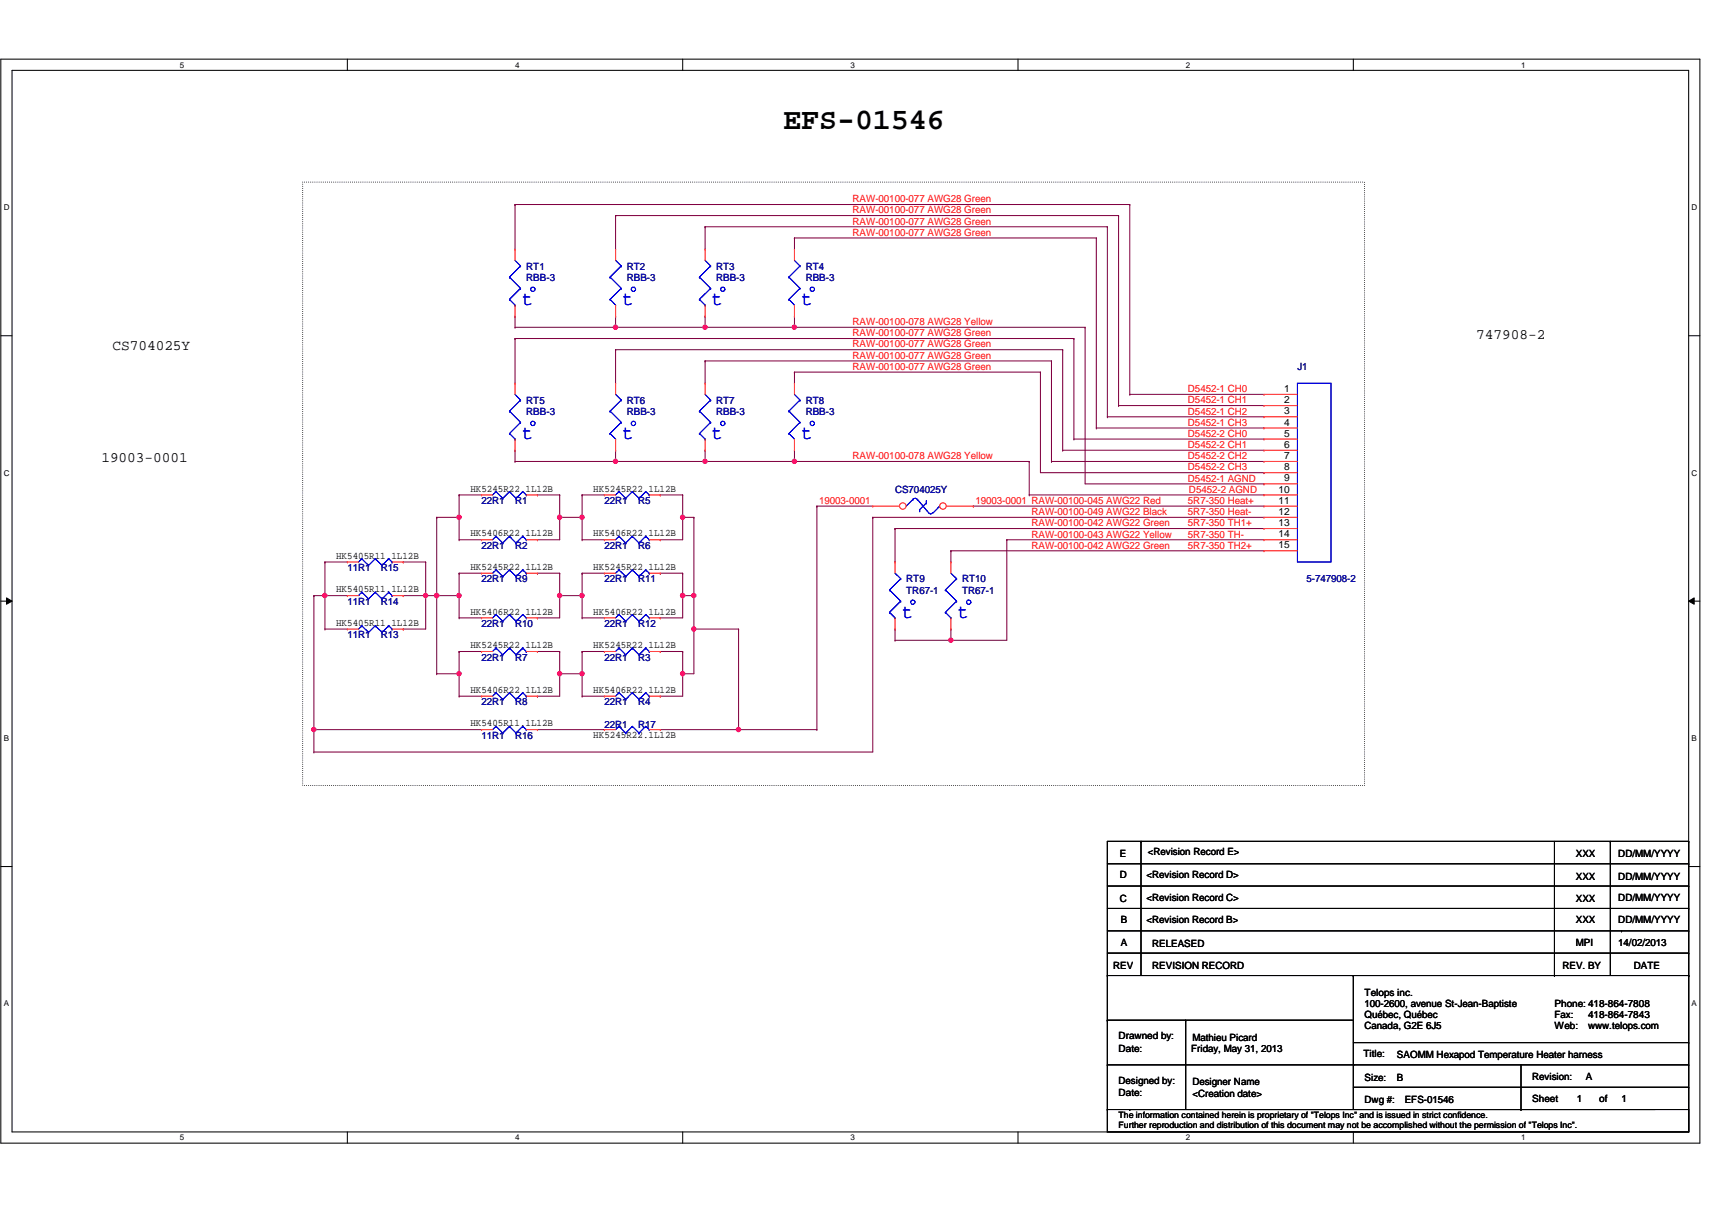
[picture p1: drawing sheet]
<svg xmlns="http://www.w3.org/2000/svg" width="420mm" height="297mm" viewBox="0 0 420 297" stroke-linecap="round" stroke-linejoin="round" font-family="sans-serif">
<path d="M.2 14.5h417v266.1h-417zM3 17.3h411.4v260.6h-411.4z" fill="none" stroke="#000" stroke-width=".25"/>
<g fill="#fff">
<path d="M44.1 14.8h1.1v2.2h-1.1z"/>
<path d="M44.1 278.2h1.1v2.2h-1.1z"/>
</g>
<path d="M85.2 14.5v2.8M85.2 277.9v2.7" fill="none" stroke="#000" stroke-width=".25"/>
<g fill="#fff">
<path d="M126.4 14.8h1.1v2.2h-1.1z"/>
<path d="M126.4 278.2h1.1v2.2h-1.1z"/>
</g>
<path d="M167.5 14.5v2.8M167.5 277.9v2.7" fill="none" stroke="#000" stroke-width=".25"/>
<g fill="#fff">
<path d="M208.7 14.8h1.1v2.2h-1.1z"/>
<path d="M208.7 278.2h1.1v2.2h-1.1z"/>
</g>
<path d="M249.8 14.5v2.8M249.8 277.9v2.7" fill="none" stroke="#000" stroke-width=".25"/>
<g fill="#fff">
<path d="M291 14.8h1.1v2.2h-1.1z"/>
<path d="M291 278.2h1.1v2.2h-1.1z"/>
</g>
<path d="M332.1 14.5v2.8M332.1 277.9v2.7" fill="none" stroke="#000" stroke-width=".25"/>
<g fill="#fff">
<path d="M373.3 14.8h1.1v2.2h-1.1z"/>
<path d="M373.3 278.2h1.1v2.2h-1.1z"/>
<path d="M.9 49.8h1.4v2.2h-1.4z"/>
<path d="M415.2 49.8h1.3v2.2h-1.3z"/>
<path d="M.9 115h1.4v2.2h-1.4z"/>
<path d="M415.2 115h1.3v2.2h-1.3z"/>
</g>
<path d="M.2 82.4h2.8M414.4 82.4h2.8" fill="none" stroke="#000" stroke-width=".25"/>
<g fill="#fff">
<path d="M.9 180.1h1.3v2.2h-1.3z"/>
<path d="M415.2 180.1h1.3v2.2h-1.3z"/>
</g>
<path d="M.2 147.6h2.8M1.6 146.8l1.4 .8-1.4 .7zM414.4 147.6l1.4-.8v1.5zM414.4 147.6h2.8" fill="none" stroke="#000" stroke-width=".25"/>
<path d="M1.6 146.8l1.4 .8-1.4 .7zM414.4 147.6l1.4-.8v1.5z" fill="#000"/>
<g fill="#fff">
<path d="M.9 245.3h1.3v2.2h-1.3z"/>
<path d="M415.2 245.3h1.3v2.2h-1.3z"/>
</g>
<path d="M.2 212.7h2.8M414.4 212.7h2.8" fill="none" stroke="#000" stroke-width=".25"/>
<path d="M74.3 44.7h260.6v148.1h-260.6z" fill="none" stroke="#000" stroke-width=".25" stroke-dasharray="0 .5"/>
<g fill="none" stroke="#800040" stroke-width=".25">
<path d="M126.4 50.2h.1M126.4 50.2v11M126.4 50.2h150.9M151.1 52.9h.1M151.1 52.9h123.4M151.1 52.9v8.3M173 55.7h.1M173 55.7v5.5M173 55.7h98.8M195 58.4h.1M195 58.4h74.1M269.1 58.4h.1"/>
<path d="M269.1 58.4v46.7M271.8 55.7h.1M271.8 55.7v46.6M274.5 52.9h.1M274.5 52.9v46.7M277.3 50.2h.1M277.3 50.2v46.6M151.1 80.3h.1M151.1 80.3h21.9M266.3 80.3h.1M266.3 80.3v38.5M274.5 99.6h.1"/>
<path d="M274.5 99.6h35.7M277.3 96.8h.1M277.3 96.8h32.9M258.1 113.3h.1M258.1 113.3h52.1M260.8 110.5h.1M260.8 110.5h49.4M263.6 107.8h.1M263.6 107.8h46.6M269.1 105.1h.1M269.1 105.1h41.1M271.8 102.3h.1"/>
<path d="M271.8 102.3h38.4M214.2 127h.1M214.2 127h96M219.7 129.8h.1M219.7 129.8h90.5M233.4 135.2h.1M233.4 135.2h76.8M247.1 132.5h.1M247.1 132.5h63.1M252.6 121.5h.1M252.6 121.5h57.6"/>
</g>
<circle cx="151" cy="80.3" r=".54" fill="#f0f"/>
<circle cx="151" cy="80.3" r=".54" fill="none" stroke="#f0f" stroke-width=".25"/>
<path d="M126.4 77.6h.1M126.4 77.6v2.7M151.1 77.6h.1M151.1 77.6v2.7h-24.7M173 77.6h.1M173 77.6v2.7M126.4 80.3h.1M195 80.3h.1M195 80.3h71.3" fill="none" stroke="#800040" stroke-width=".25"/>
<circle cx="194.9" cy="80.3" r=".54" fill="#f0f"/>
<circle cx="194.9" cy="80.3" r=".54" fill="none" stroke="#f0f" stroke-width=".25"/>
<g fill="none" stroke="#800040" stroke-width=".25">
<path d="M195 77.6h.1M195 77.6v2.7M126.4 83.1h.1M126.4 83.1v11M126.4 83.1h137.2M151.1 85.9h.1M151.1 85.9v8.2M151.1 85.9h109.7M173 88.6h.1M173 88.6v5.5M173 88.6h85.1M195 91.4h.1"/>
<path d="M195 91.4v2.7M195 91.4h60.3M258.1 88.6h.1M258.1 88.6v24.7M260.8 85.9h.1M260.8 85.9v24.6M263.6 83.1h.1M263.6 83.1v24.7M126.4 110.5h.1M126.4 113.3h.1M126.4 110.5v2.8M126.4 113.3h24.7"/>
<path d="M195 110.5h.1M195 113.3h.1M195 110.5v2.8M195 113.3h57.6M252.6 113.3h.1M252.6 113.3v8.2"/>
</g>
<circle cx="194.9" cy="113.3" r=".54" fill="#f0f"/>
<circle cx="194.9" cy="113.3" r=".54" fill="none" stroke="#f0f" stroke-width=".25"/>
<path d="M151.1 110.5h.1M151.1 113.3h.1M151.1 110.5v2.8M173 110.5h.1M173 110.5v2.8h-21.9" fill="none" stroke="#800040" stroke-width=".25"/>
<circle cx="151" cy="113.3" r=".54" fill="#f0f"/>
<circle cx="151" cy="113.3" r=".54" fill="none" stroke="#f0f" stroke-width=".25"/>
<path d="M247.1 132.5h.1M247.1 132.5v24.7h-13.7M233.4 157.2h.1" fill="none" stroke="#800040" stroke-width=".25"/>
<circle cx="233.3" cy="157.2" r=".54" fill="#f0f"/>
<circle cx="233.3" cy="157.2" r=".54" fill="none" stroke="#f0f" stroke-width=".25"/>
<path d="M173 113.3h.1M173 113.3h22M219.7 129.8h.1M219.7 129.8v8.2M233.4 135.2h.1M233.4 135.2v2.8M219.7 157.2h.1M219.7 154.4h.1M219.7 154.4v2.8M233.4 154.4h.1M233.4 154.4v2.8h-13.7" fill="none" stroke="#800040" stroke-width=".25"/>
<circle cx="173" cy="113.3" r=".54" fill="#f0f"/>
<circle cx="173" cy="113.3" r=".54" fill="none" stroke="#f0f" stroke-width=".25"/>
<path d="M173 80.3h.1M173 80.3h22" fill="none" stroke="#800040" stroke-width=".25"/>
<circle cx="173" cy="80.3" r=".54" fill="#f0f"/>
<circle cx="173" cy="80.3" r=".54" fill="none" stroke="#f0f" stroke-width=".25"/>
<path d="M195 58.4h.1M195 58.4v2.8M162 121.5h.1M162 121.5h5.5M167.5 127h.1M167.5 127v5.5" fill="none" stroke="#800040" stroke-width=".25"/>
<circle cx="167.5" cy="127" r=".54" fill="#f0f"/>
<circle cx="167.5" cy="127" r=".54" fill="none" stroke="#f0f" stroke-width=".25"/>
<path d="M162 132.5h.1M162 132.5h5.5M162 140.7h.1M162 140.7h5.5M167.5 146.2h.1M167.5 146.2v5.5" fill="none" stroke="#800040" stroke-width=".25"/>
<circle cx="167.5" cy="146.2" r=".54" fill="#f0f"/>
<circle cx="167.5" cy="146.2" r=".54" fill="none" stroke="#f0f" stroke-width=".25"/>
<path d="M162 151.7h.1M162 159.9h.1M162 151.7h5.5M162 159.9h5.5M162 170.9h.1M167.5 165.4h.1M167.5 165.4v5.5h-5.5" fill="none" stroke="#800040" stroke-width=".25"/>
<circle cx="167.5" cy="165.4" r=".54" fill="#f0f"/>
<circle cx="167.5" cy="165.4" r=".54" fill="none" stroke="#f0f" stroke-width=".25"/>
<g fill="none" stroke="#800040" stroke-width=".25">
<path d="M112.7 121.5h.1M112.7 127h.1M112.7 121.5h5.5M112.7 127v5.5M131.9 121.5h.1M131.9 132.5h.1M131.9 121.5h5.5M131.9 132.5h5.5M137.4 121.5h.1M137.4 121.5v5.5M142.9 121.5h.1M142.9 127h.1"/>
<path d="M142.9 132.5h.1M142.9 127v5.5M142.9 121.5h5.4M142.9 132.5h5.4M131.9 140.7h.1M131.9 151.7h.1M131.9 159.9h.1M131.9 159.9h5.5M131.9 140.7h5.5M137.4 146.2h.1M137.4 159.9h.1M137.4 146.2v5.5h-5.5"/>
<path d="M137.4 159.9v5.5M142.9 159.9h.1M142.9 140.7h.1M142.9 151.7h.1M142.9 159.9h5.4M142.9 140.7v5.5M142.9 159.9v5.5M142.9 140.7h5.4M142.9 151.7h5.4M131.9 170.9h.1M131.9 170.9h5.5M142.9 170.9h.1"/>
<path d="M142.9 170.9h5.4"/>
</g>
<circle cx="112.7" cy="127" r=".54" fill="#f0f"/>
<circle cx="112.7" cy="127" r=".54" fill="none" stroke="#f0f" stroke-width=".25"/>
<path d="M112.7 132.5h.1M112.7 132.5h5.5M112.7 140.7h.1M112.7 146.2h.1M112.7 140.7h5.5M112.7 146.2v5.5" fill="none" stroke="#800040" stroke-width=".25"/>
<circle cx="112.7" cy="146.2" r=".54" fill="#f0f"/>
<circle cx="112.7" cy="146.2" r=".54" fill="none" stroke="#f0f" stroke-width=".25"/>
<path d="M112.7 151.7h.1M112.7 159.9h.1M112.7 151.7h5.5M112.7 159.9h5.5M112.7 165.4h.1M112.7 165.4v5.5" fill="none" stroke="#800040" stroke-width=".25"/>
<circle cx="112.7" cy="165.4" r=".54" fill="#f0f"/>
<circle cx="112.7" cy="165.4" r=".54" fill="none" stroke="#f0f" stroke-width=".25"/>
<path d="M99 138h.1M99 138h5.5M104.5 138h.1M104.5 138v16.4h-5.5M99 146.2h.1M99 154.4h.1M99 146.2h5.5M104.5 146.2h.1M112.7 170.9h.1M112.7 170.9h5.5" fill="none" stroke="#800040" stroke-width=".25"/>
<circle cx="104.4" cy="146.2" r=".54" fill="#f0f"/>
<circle cx="104.4" cy="146.2" r=".54" fill="none" stroke="#f0f" stroke-width=".25"/>
<path d="M79.7 138h.1M79.7 138h5.5M79.7 146.2h.1M79.7 146.2v8.2" fill="none" stroke="#800040" stroke-width=".25"/>
<circle cx="79.7" cy="146.2" r=".54" fill="#f0f"/>
<circle cx="79.7" cy="146.2" r=".54" fill="none" stroke="#f0f" stroke-width=".25"/>
<path d="M79.7 146.2h.1M79.7 154.4h.1M79.7 146.2h5.5M79.7 154.4h5.5M137.4 165.4h.1M137.4 165.4h5.5" fill="none" stroke="#800040" stroke-width=".25"/>
<circle cx="142.8" cy="165.4" r=".54" fill="#f0f"/>
<circle cx="142.8" cy="165.4" r=".54" fill="none" stroke="#f0f" stroke-width=".25"/>
<circle cx="137.3" cy="165.4" r=".54" fill="#f0f"/>
<circle cx="137.3" cy="165.4" r=".54" fill="none" stroke="#f0f" stroke-width=".25"/>
<path d="M137.4 146.2h.1M137.4 146.2h5.5" fill="none" stroke="#800040" stroke-width=".25"/>
<circle cx="142.8" cy="146.2" r=".54" fill="#f0f"/>
<circle cx="142.8" cy="146.2" r=".54" fill="none" stroke="#f0f" stroke-width=".25"/>
<circle cx="137.3" cy="146.2" r=".54" fill="#f0f"/>
<circle cx="137.3" cy="146.2" r=".54" fill="none" stroke="#f0f" stroke-width=".25"/>
<path d="M137.4 127h.1M137.4 127h5.5M137.4 140.7h.1M137.4 140.7v5.5" fill="none" stroke="#800040" stroke-width=".25"/>
<circle cx="142.8" cy="127" r=".54" fill="#f0f"/>
<circle cx="142.8" cy="127" r=".54" fill="none" stroke="#f0f" stroke-width=".25"/>
<circle cx="137.3" cy="127" r=".54" fill="#f0f"/>
<circle cx="137.3" cy="127" r=".54" fill="none" stroke="#f0f" stroke-width=".25"/>
<path d="M79.7 138h.1M79.7 138v8.2M107.2 127h.1M107.2 127h5.5M107.2 146.2h.1M107.2 146.2v19.2" fill="none" stroke="#800040" stroke-width=".25"/>
<circle cx="107.1" cy="146.2" r=".54" fill="#f0f"/>
<circle cx="107.1" cy="146.2" r=".54" fill="none" stroke="#f0f" stroke-width=".25"/>
<path d="M104.5 146.2h.1M104.5 146.2h2.7M170.3 154.4h.1M170.3 154.4v11h-2.8M107.2 165.4h.1M107.2 165.4h5.5M167.5 165.4h.1" fill="none" stroke="#800040" stroke-width=".25"/>
<circle cx="170.3" cy="154.4" r=".54" fill="#f0f"/>
<circle cx="170.3" cy="154.4" r=".54" fill="none" stroke="#f0f" stroke-width=".25"/>
<path d="M167.5 146.2h.1M167.5 146.2h2.8" fill="none" stroke="#800040" stroke-width=".25"/>
<circle cx="167.5" cy="146.2" r=".54" fill="#f0f"/>
<circle cx="167.5" cy="146.2" r=".54" fill="none" stroke="#f0f" stroke-width=".25"/>
<path d="M167.5 127h.1M167.5 127h2.8M77 146.2h.1M77 146.2h2.7M77 179.1h.1M77 179.1v5.5" fill="none" stroke="#800040" stroke-width=".25"/>
<circle cx="77" cy="179.1" r=".54" fill="#f0f"/>
<circle cx="77" cy="179.1" r=".54" fill="none" stroke="#f0f" stroke-width=".25"/>
<g fill="none" stroke="#800040" stroke-width=".25">
<path d="M107.2 127h.1M107.2 127v19.2M137.4 127h.1M137.4 127v5.5M214.2 127h.1M214.2 127v57.6h-137.2M107.2 146.2h.1M107.2 146.2h5.5M142.9 146.2h.1M142.9 146.2v5.5M137.4 165.4h.1M137.4 165.4v5.5"/>
<path d="M142.9 165.4h.1M142.9 165.4v5.5M77 184.6h.1"/>
</g>
<circle cx="107.1" cy="146.2" r=".54" fill="#f0f"/>
<circle cx="107.1" cy="146.2" r=".54" fill="none" stroke="#f0f" stroke-width=".25"/>
<g fill="none" stroke="#800040" stroke-width=".25">
<path d="M255.3 91.4h.1M255.3 91.4v24.6h54.9M266.3 118.8h43.9M310.2 118.8h.1M310.2 116h.1M112.7 121.5h.1M112.7 121.5v5.5M142.9 121.5h.1M142.9 121.5v5.5M167.5 121.5h.1M167.5 121.5v5.5M170.3 127h.1"/>
<path d="M170.3 127v19.2M200.5 124.2h.1M200.5 124.2v54.9M200.5 124.2h13.7M238.9 124.2h.1M238.9 124.2h71.3M112.7 159.9h.1M112.7 140.7h.1M112.7 140.7v5.5M112.7 159.9v5.5M167.5 140.7h.1M167.5 159.9h.1"/>
<path d="M167.5 140.7v5.5M167.5 159.9v5.5M170.3 154.4h11M181.3 154.4h.1M181.3 154.4v24.7M162 179.1h19.3M181.3 179.1h.1"/>
</g>
<circle cx="181.2" cy="179.1" r=".54" fill="#f0f"/>
<circle cx="181.2" cy="179.1" r=".54" fill="none" stroke="#f0f" stroke-width=".25"/>
<path d="M170.3 146.2h.1M170.3 146.2v8.2M181.3 179.1h19.2M200.5 179.1h.1" fill="none" stroke="#800040" stroke-width=".25"/>
<circle cx="170.3" cy="146.2" r=".54" fill="#f0f"/>
<circle cx="170.3" cy="146.2" r=".54" fill="none" stroke="#f0f" stroke-width=".25"/>
<path d="M77 146.2h.1M77 146.2v32.9M77 179.1h.1M77 179.1h41.2M131.9 179.1h.1M131.9 179.1h16.4" fill="none" stroke="#800040" stroke-width=".25"/>
<g fill="none" stroke="#000" stroke-width=".25">
<path d="M271.8 217.5h142.6M271.8 212h142.6M280 206.5h.1M280 206.5v33M381.5 206.5v33M395.2 206.5h.1M395.2 206.5v33M414.4 217.5h.1M414.4 212h.1M414.4 206.5h.1M414.4 206.5v71.4M414.4 206.5h-142.6v65.9"/>
<path d="M271.8 239.5h.1M271.8 239.5h142.6M271.8 234h142.6M271.8 228.5h142.6M271.8 223h142.6M332.1 239.5h.1M332.1 239.5v32.9M381.5 239.5h.1M398 228.5h.1M414.4 239.5h.1M414.4 234h.1M414.4 228.5h.1"/>
<path d="M414.4 223h.1M271.8 250.4h.1M271.8 250.4h60.3M291 250.4h.1M291 250.4v22M332.1 255.9h82.3M414.4 255.9h.1M271.8 272.4h142.6v5.5h-142.6zM271.8 272.4h.1M271.8 261.4h.1M271.8 261.4h142.6M277.3 272.4h.1"/>
<path d="M277.3 272.4h128.9M332.1 266.9h82.3M373.3 272.4h.1M373.3 261.4v11M414.4 261.4h.1M414.4 266.9h.1"/>
</g>
<g fill="none" stroke="#00f" stroke-width=".25">
<path d="M171.7 68h.1M171.7 73.5h.1M171.7 68l2.7 2.8M171.7 73.5l1.3 1.4M173 74.9h.1M173 63.9l1.4 1.4M174.4 65.3h.1M174.4 70.8h.1M174.4 65.3l-2.7 2.7M174.4 70.8l-2.7 2.7M193.6 68h.1M193.6 73.5h.1"/>
<path d="M193.6 68l2.7 2.8M193.6 73.5l1.4 1.4M195 74.9h.1M195 63.9l1.3 1.4M196.3 65.3h.1M196.3 70.8h.1M196.3 65.3l-2.7 2.7M196.3 70.8l-2.7 2.7M126.4 96.8l1.4 1.4M127.8 98.2h.1M127.8 98.2l-2.8 2.7M318.4 94.1h8.2v43.9h-8.2z"/>
<path d="M125 100.9h.1M125 106.4h.1M125 100.9l2.8 2.8M125 106.4l1.4 1.4M126.4 107.8h.1M127.8 103.7h.1M127.8 103.7l-2.8 2.7M121.7 120.7h.1M121.7 120.7l-.8 .8M121.7 120.7l1.7 1.6M123.4 122.3h.1M125 120.7h.1"/>
<path d="M125 120.7l-1.6 1.6M125 120.7l1.6 1.6M126.6 122.3h.1M128.3 120.7h.1M128.3 120.7l-1.7 1.6M128.3 120.7l.8 .8M129.1 121.5h.1M151.9 139.9h.1M151.9 120.7h.1M151.9 131.7h.1M151.9 139.9l-.8 .8M151.9 139.9l1.7 1.6"/>
<path d="M151.9 120.7l-.8 .8M151.9 120.7l1.7 1.6M151.9 131.7l-.8 .8M151.9 131.7l1.7 1.6M153.6 122.3h.1M153.6 133.3h.1M155.2 139.9h.1M155.2 120.7h.1M155.2 131.7h.1M155.2 139.9l-1.6 1.6M155.2 139.9l1.6 1.6M155.2 120.7l-1.6 1.6"/>
<path d="M155.2 120.7l1.6 1.6M155.2 131.7l-1.6 1.6M155.2 131.7l1.6 1.6M156.8 122.3h.1M156.8 133.3h.1M158.5 139.9h.1M158.5 120.7h.1M158.5 131.7h.1M158.5 139.9l-1.7 1.6M158.5 139.9l.8 .8M158.5 120.7l-1.7 1.6M158.5 120.7l.8 .8"/>
<path d="M158.5 131.7l-1.7 1.6M158.5 131.7l.8 .8M159.3 121.5h.1M159.3 132.5h.1M224 122.6a.77 .77 0 0 1 1.1 0M224.1 122.6h.1M224.1 122.6l-1.7 1.6M225.2 122.6h.1M225.2 122.6l2.7 3.3M225.7 125.1h.1M225.7 125.1v.5M227.4 123.4h.1"/>
<path d="M227.4 122.9h.1M227.4 123.4l-1.7 1.7M227.4 122.9v.5M228.9 125.8l-.5 .4-.4-.3M230.6 124.2h.1M230.6 124.2l-1.6 1.7M88.8 153.6h.1M88.8 153.6l-.8 .8M88.8 153.6l1.7 1.6M90.5 155.2h.1M92.1 153.6h.1M92.1 153.6l-1.6 1.6"/>
<path d="M92.1 153.6l1.7 1.6M93.8 155.2h.1M95.4 153.6h.1M95.4 153.6l-1.6 1.6M95.4 153.6l.8 .8M96.2 154.4h.1M121.7 159.1h.1M121.7 159.1l-.8 .8M121.7 159.1l1.7 1.6M125 159.1h.1M125 159.1l-1.6 1.6M125 159.1l1.6 1.6"/>
<path d="M128.3 159.1h.1M128.3 159.1l-1.7 1.6M128.3 159.1l.8 .8M129.1 159.9h.1M151.9 150.9h.1M151.9 150.9l-.8 .8M151.9 150.9l1.7 1.6M153.6 141.5h.1M153.6 152.5h.1M155.2 150.9h.1M155.2 150.9l-1.6 1.6M155.2 150.9l1.6 1.6"/>
<path d="M156.8 141.5h.1M156.8 152.5h.1M158.5 150.9h.1M158.5 150.9l-1.7 1.6M158.5 150.9l.8 .8M159.3 140.7h.1M159.3 151.7h.1M218.3 144.8h.1M218.3 150.3h.1M218.3 144.8l2.8 2.8M218.3 150.3l1.4 1.4M219.7 151.7h.1"/>
<path d="M219.7 140.7l1.4 1.4M221.1 142.1h.1M221.1 147.6h.1M221.1 142.1l-2.8 2.7M221.1 147.6l-2.8 2.7M232 144.8h.1M232 150.3h.1M232 144.8l2.8 2.8M232 150.3l1.4 1.4M233.4 151.7h.1M233.4 140.7l1.4 1.4M234.8 142.1h.1"/>
<path d="M234.8 147.6h.1M234.8 142.1l-2.8 2.7M234.8 147.6l-2.8 2.7M123.4 160.7h.1M126.6 160.7h.1M151.9 170.1h.1M151.9 170.1l-.8 .8M151.9 170.1l1.7 1.6M153.6 171.7h.1M155.2 170.1h.1M155.2 170.1l-1.6 1.6M155.2 170.1l1.6 1.6"/>
<path d="M156.8 171.7h.1M158.5 170.1h.1M158.5 170.1l-1.7 1.6M158.5 170.1l.8 .8M159.3 170.9h.1"/>
<circle cx="177.4" cy="71" r=".54"/>
<circle cx="199.4" cy="71" r=".54"/>
<circle cx="130.8" cy="103.9" r=".54"/>
<circle cx="224" cy="147.8" r=".52"/>
<circle cx="237.8" cy="147.8" r=".52"/>
</g>
<g fill="none" stroke="#f00" stroke-width=".25">
<path d="M173 61.2h.1M173 77.6h.1M173 61.2v2.7M173 74.9v2.7M195 61.2h.1M195 77.6h.1M195 61.2v2.7M195 74.9v2.7M126.4 94.1h.1M126.4 94.1v2.7M310.2 96.8h.1M310.2 99.6h.1"/>
<path d="M310.2 96.8h8.2M310.2 99.6h8.2M126.4 110.5h.1M126.4 107.8v2.7M310.2 102.3h.1M310.2 105.1h.1M310.2 107.8h.1M310.2 110.5h.1M310.2 113.3h.1M310.2 116h.1M310.2 118.8h.1M310.2 102.3h8.2"/>
<path d="M310.2 105.1h8.2M310.2 107.8h8.2M310.2 110.5h8.2M310.2 113.3h8.2M310.2 116h8.2M310.2 118.8h8.2M118.2 121.5h.1M118.2 121.5h2.7M129.1 121.5h2.8M131.9 121.5h.1M148.3 121.5h.1M148.3 132.5h.1"/>
<path d="M148.3 121.5h2.8M148.3 132.5h2.8M159.3 121.5h2.7M159.3 132.5h2.7M162 121.5h.1M162 132.5h.1M219.7 138h.1M219.7 138v2.7M233.4 138h.1M233.4 138v2.7M310.2 121.5h.1M310.2 124.2h.1"/>
<path d="M310.2 127h.1M310.2 129.8h.1M310.2 132.5h.1M310.2 135.2h.1M310.2 121.5h8.2M310.2 124.2h8.2M310.2 127h8.2M310.2 129.8h8.2M310.2 132.5h8.2M310.2 135.2h8.2M85.2 154.4h.1M85.2 154.4h2.8"/>
<path d="M96.2 154.4h2.8M99 154.4h.1M118.2 159.9h.1M118.2 159.9h2.7M129.1 159.9h2.8M131.9 159.9h.1M148.3 140.7h.1M148.3 151.7h.1M148.3 140.7h2.8M148.3 151.7h2.8M159.3 140.7h2.7M159.3 151.7h2.7"/>
<path d="M162 140.7h.1M162 151.7h.1M219.7 154.4h.1M219.7 151.7v2.7M233.4 154.4h.1M233.4 151.7v2.7M148.3 170.9h.1M148.3 170.9h2.8M159.3 170.9h2.7M162 170.9h.1"/>
</g>
<circle cx="221.6" cy="124.2" r=".8" fill="#fff"/>
<g fill="none" stroke="#f00" stroke-width=".25">
<path d="M214.2 124.2h.1M214.2 124.2h6.6"/>
<circle cx="221.6" cy="124.2" r=".8"/>
</g>
<circle cx="231.4" cy="124.2" r=".8" fill="#fff"/>
<g fill="none" stroke="#f00" stroke-width=".25">
<path d="M126.4 61.2h.1M126.4 77.6h.1M126.4 61.2v2.7M126.4 74.9v2.7M151.1 61.2h.1M151.1 77.6h.1M151.1 61.2v2.7M151.1 74.9v2.7M151.1 94.1h.1M151.1 94.1v2.7M173 94.1h.1M173 94.1v2.7"/>
<path d="M195 94.1h.1M195 94.1v2.7M151.1 110.5h.1M151.1 107.8v2.7M173 110.5h.1M173 107.8v2.7M195 110.5h.1M195 107.8v2.7M85.2 138h.1M85.2 138h2.8M96.2 138h2.8M99 138h.1"/>
<path d="M118.2 132.5h.1M118.2 132.5h2.7M129.1 132.5h2.8M131.9 132.5h.1M232.3 124.2h6.6M238.9 124.2h.1M85.2 146.2h.1M85.2 146.2h2.8M96.2 146.2h2.8M99 146.2h.1M118.2 140.7h.1M118.2 151.7h.1"/>
<path d="M118.2 140.7h2.7M118.2 151.7h2.7M129.1 140.7h2.8M129.1 151.7h2.8M131.9 140.7h.1M131.9 151.7h.1M148.3 159.9h.1M148.3 159.9h2.8M159.3 159.9h2.7M162 159.9h.1M118.2 179.1h.1M118.2 170.9h.1"/>
<path d="M118.2 179.1h2.7M118.2 170.9h2.7M129.1 179.1h2.8M129.1 170.9h2.8M131.9 179.1h.1M131.9 170.9h.1M148.3 179.1h.1M148.3 179.1h2.8M159.3 179.1h2.7M162 179.1h.1"/>
<circle cx="231.4" cy="124.2" r=".8"/>
</g>
<g fill="none" stroke="#00f" stroke-width=".25">
<path d="M125 68h.1M125 73.5h.1M125 68l2.8 2.8M125 73.5l1.4 1.4M126.4 74.9h.1M126.4 63.9l1.4 1.4M127.8 65.3h.1M127.8 70.8h.1M127.8 65.3l-2.8 2.7M127.8 70.8l-2.8 2.7M149.7 68h.1M149.7 73.5h.1"/>
<path d="M149.7 68l2.8 2.8M149.7 73.5l1.4 1.4M151.1 74.9h.1M151.1 63.9l1.4 1.4M152.5 65.3h.1M152.5 70.8h.1M152.5 65.3l-2.8 2.7M152.5 70.8l-2.8 2.7M151.1 96.8l1.4 1.4M152.5 98.2h.1M152.5 98.2l-2.8 2.7M173 96.8l1.4 1.4"/>
<path d="M174.4 98.2h.1M174.4 98.2l-2.7 2.7M195 96.8l1.3 1.4M196.3 98.2h.1M196.3 98.2l-2.7 2.7M149.7 100.9h.1M149.7 106.4h.1M149.7 100.9l2.8 2.8M149.7 106.4l1.4 1.4M151.1 107.8h.1M152.5 103.7h.1M152.5 103.7l-2.8 2.7"/>
<path d="M171.7 100.9h.1M171.7 106.4h.1M171.7 100.9l2.7 2.8M171.7 106.4l1.3 1.4M173 107.8h.1M174.4 103.7h.1M174.4 103.7l-2.7 2.7M193.6 100.9h.1M193.6 106.4h.1M193.6 100.9l2.7 2.8M193.6 106.4l1.4 1.4M195 107.8h.1"/>
<path d="M196.3 103.7h.1M196.3 103.7l-2.7 2.7M88.8 137.2h.1M88.8 137.2l-.8 .8M88.8 137.2l1.7 1.6M90.5 138.8h.1M92.1 137.2h.1M92.1 137.2l-1.6 1.6M92.1 137.2l1.7 1.6M93.8 138.8h.1M95.4 137.2h.1M95.4 137.2l-1.6 1.6"/>
<path d="M95.4 137.2l.8 .8M96.2 138h.1M121.7 131.7h.1M121.7 139.9h.1M121.7 131.7l-.8 .8M121.7 131.7l1.7 1.6M121.7 139.9l-.8 .8M121.7 139.9l1.7 1.6M123.4 133.3h.1M125 131.7h.1M125 139.9h.1M125 131.7l-1.6 1.6"/>
<path d="M125 131.7l1.6 1.6M125 139.9l-1.6 1.6M125 139.9l1.6 1.6M126.6 133.3h.1M128.3 131.7h.1M128.3 139.9h.1M128.3 131.7l-1.7 1.6M128.3 131.7l.8 .8M128.3 139.9l-1.7 1.6M128.3 139.9l.8 .8M129.1 132.5h.1M88.8 145.4h.1"/>
<path d="M88.8 145.4l-.8 .8M88.8 145.4l1.7 1.6M90.5 147h.1M92.1 145.4h.1M92.1 145.4l-1.6 1.6M92.1 145.4l1.7 1.6M93.8 147h.1M95.4 145.4h.1M95.4 145.4l-1.6 1.6M95.4 145.4l.8 .8M96.2 146.2h.1M121.7 150.9h.1"/>
<path d="M121.7 150.9l-.8 .8M121.7 150.9l1.7 1.6M123.4 141.5h.1M123.4 152.5h.1M125 150.9h.1M125 150.9l-1.6 1.6M125 150.9l1.6 1.6M126.6 141.5h.1M126.6 152.5h.1M128.3 150.9h.1M128.3 150.9l-1.7 1.6M128.3 150.9l.8 .8"/>
<path d="M129.1 140.7h.1M129.1 151.7h.1M151.9 159.1h.1M151.9 159.1l-.8 .8M151.9 159.1l1.7 1.6M155.2 159.1h.1M155.2 159.1l-1.6 1.6M155.2 159.1l1.6 1.6M158.5 159.1h.1M158.5 159.1l-1.7 1.6M158.5 159.1l.8 .8M159.3 159.9h.1"/>
<path d="M121.7 178.3h.1M121.7 170.1h.1M121.7 178.3l-.8 .8M121.7 178.3l1.7 1.7M121.7 170.1l-.8 .8M121.7 170.1l1.7 1.6M123.4 180h.1M123.4 171.7h.1M125 178.3h.1M125 170.1h.1M125 178.3l-1.6 1.7M125 178.3l1.6 1.7"/>
<path d="M125 170.1l-1.6 1.6M125 170.1l1.6 1.6M126.6 180h.1M126.6 171.7h.1M128.3 178.3h.1M128.3 170.1h.1M128.3 178.3l-1.7 1.7M128.3 178.3l.8 .8M128.3 170.1l-1.7 1.6M128.3 170.1l.8 .8M129.1 179.1h.1M129.1 170.9h.1"/>
<path d="M151.9 178.3h.1M151.9 178.3l-.8 .8M151.9 178.3l1.7 1.7M153.6 160.7h.1M153.6 180h.1M155.2 178.3h.1M155.2 178.3l-1.6 1.7M155.2 178.3l1.6 1.7M156.8 160.7h.1M156.8 180h.1M158.5 178.3h.1M158.5 178.3l-1.7 1.7"/>
<path d="M158.5 178.3l.8 .8M159.3 179.1h.1"/>
<circle cx="130.8" cy="71" r=".54"/>
<circle cx="155.5" cy="71" r=".54"/>
<circle cx="155.5" cy="103.9" r=".54"/>
<circle cx="177.4" cy="103.9" r=".54"/>
<circle cx="199.4" cy="103.9" r=".54"/>
</g>
<circle cx="151" cy="80.3" r=".54" fill="#f0f"/>
<circle cx="151" cy="80.3" r=".54" fill="none" stroke="#f0f" stroke-width=".25"/>
<circle cx="194.9" cy="80.3" r=".54" fill="#f0f"/>
<circle cx="194.9" cy="80.3" r=".54" fill="none" stroke="#f0f" stroke-width=".25"/>
<circle cx="194.9" cy="113.3" r=".54" fill="#f0f"/>
<circle cx="194.9" cy="113.3" r=".54" fill="none" stroke="#f0f" stroke-width=".25"/>
<circle cx="151" cy="113.3" r=".54" fill="#f0f"/>
<circle cx="151" cy="113.3" r=".54" fill="none" stroke="#f0f" stroke-width=".25"/>
<circle cx="233.3" cy="157.2" r=".54" fill="#f0f"/>
<circle cx="233.3" cy="157.2" r=".54" fill="none" stroke="#f0f" stroke-width=".25"/>
<circle cx="173" cy="113.3" r=".54" fill="#f0f"/>
<circle cx="173" cy="113.3" r=".54" fill="none" stroke="#f0f" stroke-width=".25"/>
<circle cx="173" cy="80.3" r=".54" fill="#f0f"/>
<circle cx="173" cy="80.3" r=".54" fill="none" stroke="#f0f" stroke-width=".25"/>
<circle cx="167.5" cy="127" r=".54" fill="#f0f"/>
<circle cx="167.5" cy="127" r=".54" fill="none" stroke="#f0f" stroke-width=".25"/>
<circle cx="167.5" cy="146.2" r=".54" fill="#f0f"/>
<circle cx="167.5" cy="146.2" r=".54" fill="none" stroke="#f0f" stroke-width=".25"/>
<circle cx="167.5" cy="165.4" r=".54" fill="#f0f"/>
<circle cx="167.5" cy="165.4" r=".54" fill="none" stroke="#f0f" stroke-width=".25"/>
<circle cx="112.7" cy="127" r=".54" fill="#f0f"/>
<circle cx="112.7" cy="127" r=".54" fill="none" stroke="#f0f" stroke-width=".25"/>
<circle cx="112.7" cy="146.2" r=".54" fill="#f0f"/>
<circle cx="112.7" cy="146.2" r=".54" fill="none" stroke="#f0f" stroke-width=".25"/>
<circle cx="112.7" cy="165.4" r=".54" fill="#f0f"/>
<circle cx="112.7" cy="165.4" r=".54" fill="none" stroke="#f0f" stroke-width=".25"/>
<circle cx="104.4" cy="146.2" r=".54" fill="#f0f"/>
<circle cx="104.4" cy="146.2" r=".54" fill="none" stroke="#f0f" stroke-width=".25"/>
<circle cx="79.7" cy="146.2" r=".54" fill="#f0f"/>
<circle cx="79.7" cy="146.2" r=".54" fill="none" stroke="#f0f" stroke-width=".25"/>
<circle cx="142.8" cy="165.4" r=".54" fill="#f0f"/>
<circle cx="142.8" cy="165.4" r=".54" fill="none" stroke="#f0f" stroke-width=".25"/>
<circle cx="137.3" cy="165.4" r=".54" fill="#f0f"/>
<circle cx="137.3" cy="165.4" r=".54" fill="none" stroke="#f0f" stroke-width=".25"/>
<circle cx="142.8" cy="146.2" r=".54" fill="#f0f"/>
<circle cx="142.8" cy="146.2" r=".54" fill="none" stroke="#f0f" stroke-width=".25"/>
<circle cx="137.3" cy="146.2" r=".54" fill="#f0f"/>
<circle cx="137.3" cy="146.2" r=".54" fill="none" stroke="#f0f" stroke-width=".25"/>
<circle cx="142.8" cy="127" r=".54" fill="#f0f"/>
<circle cx="142.8" cy="127" r=".54" fill="none" stroke="#f0f" stroke-width=".25"/>
<circle cx="137.3" cy="127" r=".54" fill="#f0f"/>
<circle cx="137.3" cy="127" r=".54" fill="none" stroke="#f0f" stroke-width=".25"/>
<circle cx="107.1" cy="146.2" r=".54" fill="#f0f"/>
<circle cx="107.1" cy="146.2" r=".54" fill="none" stroke="#f0f" stroke-width=".25"/>
<circle cx="170.3" cy="154.4" r=".54" fill="#f0f"/>
<circle cx="170.3" cy="154.4" r=".54" fill="none" stroke="#f0f" stroke-width=".25"/>
<circle cx="167.5" cy="146.2" r=".54" fill="#f0f"/>
<circle cx="167.5" cy="146.2" r=".54" fill="none" stroke="#f0f" stroke-width=".25"/>
<circle cx="77" cy="179.1" r=".54" fill="#f0f"/>
<circle cx="77" cy="179.1" r=".54" fill="none" stroke="#f0f" stroke-width=".25"/>
<circle cx="107.1" cy="146.2" r=".54" fill="#f0f"/>
<circle cx="107.1" cy="146.2" r=".54" fill="none" stroke="#f0f" stroke-width=".25"/>
<circle cx="181.2" cy="179.1" r=".54" fill="#f0f"/>
<circle cx="181.2" cy="179.1" r=".54" fill="none" stroke="#f0f" stroke-width=".25"/>
<circle cx="170.3" cy="146.2" r=".54" fill="#f0f"/>
<circle cx="170.3" cy="146.2" r=".54" fill="none" stroke="#f0f" stroke-width=".25"/>
<text font-size="7.4" x="192.2" y="31.6">EFS-01546</text>
<g font-size="4.9" fill="#00f">
<text x="128" y="74.9">t</text>
<text x="152.7" y="74.9">t</text>
<text x="174.7" y="74.9">t</text>
<text x="196.6" y="74.9">t</text>
<text x="128" y="107.9">t</text>
<text x="152.7" y="107.9">t</text>
<text x="174.7" y="107.9">t</text>
<text x="196.6" y="107.9">t</text>
<text x="221.3" y="151.7">t</text>
<text x="235" y="151.7">t</text>
</g>
<g font-size="3.6">
<text x="362.3" y="83.1">747908-2</text>
<text x="27.6" y="85.9">CS704025Y</text>
<text x="24.9" y="113.3">19003-0001</text>
</g>
<g font-size="2.5" fill="#f00">
<text x="209.2" y="49.7">RAW-00100-077 AWG28 Green</text>
<text x="209.2" y="52.4">RAW-00100-077 AWG28 Green</text>
<text x="209.2" y="55.1">RAW-00100-077 AWG28 Green</text>
<text x="209.2" y="57.9">RAW-00100-077 AWG28 Green</text>
<text x="209.2" y="79.8">RAW-00100-078 AWG28 Yellow</text>
<text x="209.2" y="82.5">RAW-00100-077 AWG28 Green</text>
<text x="209.2" y="85.3">RAW-00100-077 AWG28 Green</text>
<text x="209.2" y="88.1">RAW-00100-077 AWG28 Green</text>
<text x="209.2" y="90.8">RAW-00100-077 AWG28 Green</text>
<text x="291.5" y="96.3">D5452-1 CH0</text>
<text x="291.5" y="99">D5452-1 CH1</text>
<text x="291.5" y="101.8">D5452-1 CH2</text>
<text x="291.5" y="104.5">D5452-1 CH3</text>
<text x="291.5" y="107.2">D5452-2 CH0</text>
<text x="209.2" y="112.7">RAW-00100-078 AWG28 Yellow</text>
<text x="291.5" y="110">D5452-2 CH1</text>
<text x="291.5" y="112.7">D5452-2 CH2</text>
<text x="291.5" y="118.2">D5452-1 AGND</text>
<text x="291.5" y="115.5">D5452-2 CH3</text>
<text x="201" y="123.7">19003-0001</text>
<text x="239.4" y="123.7">19003-0001 RAW-00100-045 AWG22 Red</text>
<text x="291.5" y="123.7">5R7-350 Heat+</text>
<text x="291.8" y="120.9">D5452-2 AGND</text>
<text x="253.1" y="126.4">RAW-00100-049 AWG22 Black</text>
<text x="253.1" y="129.2">RAW-00100-042 AWG22 Green</text>
<text x="253.1" y="132">RAW-00100-043 AWG22 Yellow</text>
<text x="291.5" y="126.4">5R7-350 Heat-</text>
<text x="291.5" y="129.2">5R7-350 TH1+</text>
<text x="291.5" y="132">5R7-350 TH-</text>
<text x="253.1" y="134.7">RAW-00100-042 AWG22 Green</text>
<text x="291.5" y="134.7">5R7-350 TH2+</text>
</g>
<g font-size="2.5" fill="#000080">
<text x="129.1" y="66.2">RT1</text>
<text x="129.1" y="68.9">RBB-3</text>
<text x="153.8" y="66.2">RT2</text>
<text x="153.8" y="68.9">RBB-3</text>
<text x="175.8" y="66.2">RT3</text>
<text x="175.8" y="68.9">RBB-3</text>
<text x="197.7" y="66.2">RT4</text>
<text x="197.7" y="68.9">RBB-3</text>
<text x="318.4" y="90.8">J1</text>
<text x="129.1" y="99.1">RT5</text>
<text x="129.1" y="101.8">RBB-3</text>
<text x="153.8" y="99.1">RT6</text>
<text x="153.8" y="101.8">RBB-3</text>
<text x="175.8" y="99.1">RT7</text>
<text x="175.8" y="101.8">RBB-3</text>
<text x="197.7" y="99.1">RT8</text>
<text x="197.7" y="101.8">RBB-3</text>
<text x="118.2" y="123.7">22R1</text>
<text x="126.4" y="123.7">R1</text>
<text x="148.3" y="123.7">22R1</text>
<text x="156.6" y="123.7">R5</text>
<text x="219.7" y="121">CS704025Y</text>
<text x="118.2" y="134.7">22R1</text>
<text x="126.4" y="134.7">R2</text>
<text x="148.3" y="134.7">22R1</text>
<text x="156.6" y="134.7">R6</text>
<text x="85.2" y="140.2">11R1</text>
<text x="93.5" y="140.2">R15</text>
<text x="118.2" y="143">22R1</text>
<text x="126.4" y="143">R9</text>
<text x="148.3" y="143">22R1</text>
<text x="156.6" y="143">R11</text>
<text x="222.4" y="143">RT9</text>
<text x="236.1" y="143">RT10</text>
<text x="320.6" y="143">5-747908-2</text>
<text x="85.2" y="148.5">11R1</text>
<text x="93.5" y="148.5">R14</text>
<text x="222.4" y="145.7">TR67-1</text>
<text x="236.1" y="145.7">TR67-1</text>
<text x="118.2" y="153.9">22R1</text>
<text x="126.4" y="153.9">R10</text>
<text x="148.3" y="153.9">22R1</text>
<text x="156.6" y="153.9">R12</text>
<text x="85.2" y="156.7">11R1</text>
<text x="93.5" y="156.7">R13</text>
<text x="118.2" y="162.2">22R1</text>
<text x="126.4" y="162.2">R7</text>
<text x="148.3" y="162.2">22R1</text>
<text x="156.6" y="162.2">R3</text>
<text x="118.2" y="173.1">22R1</text>
<text x="126.4" y="173.1">R8</text>
<text x="148.3" y="173.1">22R1</text>
<text x="156.6" y="173.1">R4</text>
<text x="148.3" y="178.6">22R1</text>
<text x="156.6" y="178.6">R17</text>
<text x="118.2" y="181.4">11R1</text>
<text x="126.4" y="181.4">R16</text>
</g>
<g font-size="2.5">
<text x="315.2" y="96.2">1</text>
<text x="315.2" y="99">2</text>
<text x="315.2" y="101.7">3</text>
<text x="315.2" y="104.5">4</text>
<text x="315.2" y="107.2">5</text>
<text x="315.2" y="109.9">6</text>
<text x="315.2" y="112.7">7</text>
<text x="315.2" y="115.4">8</text>
<text x="315.2" y="118.2">9</text>
<text x="115.4" y="120.7">HK5245R22.1L12B</text>
<text x="145.6" y="120.7">HK5245R22.1L12B</text>
<text x="313.8" y="120.9">10</text>
<text x="313.8" y="123.7">11</text>
<text x="115.4" y="131.7">HK5406R22.1L12B</text>
<text x="145.6" y="131.7">HK5406R22.1L12B</text>
<text x="313.8" y="126.4">12</text>
<text x="313.8" y="129.2">13</text>
<text x="313.8" y="131.9">14</text>
<text x="82.5" y="137.2">HK5405R11.1L12B</text>
<text x="313.8" y="134.6">15</text>
<text x="115.4" y="139.9">HK5245R22.1L12B</text>
<text x="145.6" y="139.9">HK5245R22.1L12B</text>
<text x="82.5" y="145.4">HK5405R11.1L12B</text>
<text x="82.5" y="153.6">HK5405R11.1L12B</text>
<text x="115.4" y="150.9">HK5406R22.1L12B</text>
<text x="145.6" y="150.9">HK5406R22.1L12B</text>
<text x="115.4" y="159.1">HK5245R22.1L12B</text>
<text x="145.6" y="159.1">HK5245R22.1L12B</text>
<text x="115.4" y="170.1">HK5406R22.1L12B</text>
<text x="145.6" y="170.1">HK5406R22.1L12B</text>
<text x="115.4" y="178.3">HK5405R11.1L12B</text>
<text x="145.6" y="181.1">HK5245R22.1L12B</text>
<text x="281.7" y="209.9">&lt;Revision Record E&gt;</text>
<text x="274.8" y="215.6">D</text>
<text x="274.8" y="210.4">E</text>
<text x="281.4" y="215.6">&lt;Revision Record D&gt;</text>
<text x="386.7" y="215.9">XXX</text>
<text x="386.7" y="210.4">XXX</text>
<text x="397.2" y="215.9">DD/MM/YYYY</text>
<text x="397.2" y="210.4">DD/MM/YYYY</text>
<text x="274.8" y="221.4">C</text>
<text x="281.4" y="221.1">&lt;Revision Record C&gt;</text>
<text x="386.7" y="221.4">XXX</text>
<text x="397.2" y="221.1">DD/MM/YYYY</text>
<text x="275.1" y="226.6">B</text>
<text x="281.4" y="226.6">&lt;Revision Record B&gt;</text>
<text x="386.7" y="226.6">XXX</text>
<text x="397.2" y="226.6">DD/MM/YYYY</text>
<text x="275.1" y="232.1">A</text>
<text x="282.8" y="232.4">RELEASED</text>
<text x="386.7" y="232.1">MPI</text>
<text x="397.2" y="232.1">14/02/2013</text>
<text x="273.2" y="237.9">REV</text>
<text x="282.8" y="237.9">REVISION RECORD</text>
<text x="383.4" y="237.9">REV. BY</text>
<text x="401" y="237.9">DATE</text>
<text x="334.9" y="244.5">Telops inc.</text>
<text x="334.9" y="247.2">100-2600, avenue St-Jean-Baptiste</text>
<text x="334.9" y="249.9">Québec, Québec</text>
<text x="381.5" y="247.2">Phone: 418-864-7808</text>
<text x="381.5" y="249.9">Fax:</text>
<text x="389.8" y="249.9">418-864-7843</text>
<text x="274.5" y="255.1">Drawned by:</text>
<text x="292.6" y="255.4">Mathieu Picard</text>
<text x="334.9" y="252.7">Canada, G2E 6J5</text>
<text x="381.5" y="252.7">Web:</text>
<text x="389.8" y="252.7">www.telops.com</text>
<text x="274.5" y="258.2">Date:</text>
<text x="292.3" y="258.2">Friday, May 31, 2013</text>
<text x="334.6" y="259.5">Title:</text>
<text x="342.8" y="259.8">SAOMM Hexapod Temperature Heater harness</text>
<text x="274.5" y="266.1">Designed by:</text>
<text x="274.5" y="269.2">Date:</text>
<text x="292.6" y="269.4">&lt;Creation date&gt;</text>
<text x="292.6" y="266.4">Designer Name</text>
<text x="334.9" y="265.3">Size:</text>
<text x="342.8" y="265.3">B</text>
<text x="376" y="265">Revision:</text>
<text x="389.2" y="265">A</text>
<text x="334.9" y="270.8">Dwg #:</text>
<text x="344.8" y="270.8">EFS-01546</text>
<text x="376" y="270.5">Sheet</text>
<text x="387" y="270.5">1</text>
<text x="392.5" y="270.5">of</text>
<text x="398" y="270.5">1</text>
</g>
<g font-size="2.2">
<text x="274.5" y="274.4">The information contained herein is proprietary of &quot;Telops Inc&quot; and is issued in strict confidence.</text>
<text x="274.5" y="276.9">Further reproduction and distribution of this document may not be accomplished without the permission of &quot;Telops Inc&quot;.</text>
</g>
<g font-size="2">
<text x="44.1" y="16.6">5</text>
<text x="126.4" y="16.6">4</text>
<text x="208.7" y="16.6">3</text>
<text x="291" y="16.6">2</text>
<text x="373.3" y="16.6">1</text>
<text x=".9" y="51.6">D</text>
<text x="415.2" y="51.6">D</text>
<text x=".9" y="116.8">C</text>
<text x="415.2" y="116.8">C</text>
<text x=".9" y="181.9">B</text>
<text x="415.2" y="181.9">B</text>
<text x=".9" y="247.1">A</text>
<text x="415.2" y="247.1">A</text>
<text x="44.1" y="280">5</text>
<text x="126.4" y="280">4</text>
<text x="208.7" y="280">3</text>
<text x="291" y="280">2</text>
<text x="373.3" y="280">1</text>
</g>
</svg>
